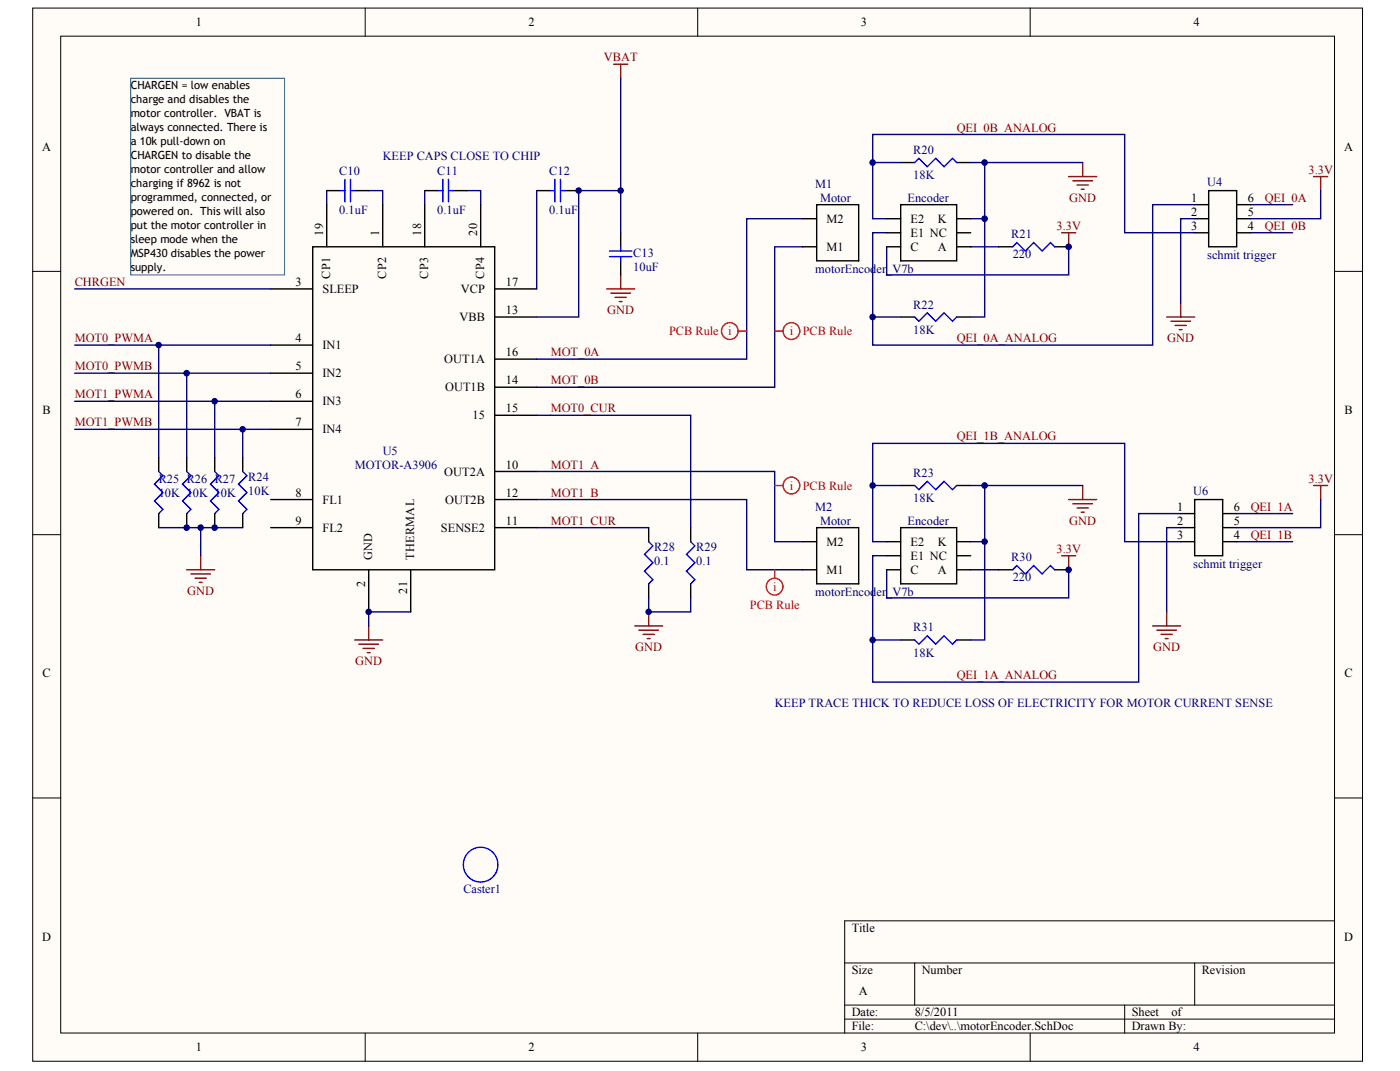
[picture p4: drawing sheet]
<svg xmlns="http://www.w3.org/2000/svg" width="271mm" height="207mm" viewBox="0 0 271 207" stroke-linecap="round" stroke-linejoin="round" font-family="sans-serif">
<g fill="#fffcf8" stroke="#000" stroke-width=".19">
<path d="M6.3 1.6h257.4v203.6h-257.4z"/>
<path d="M11.7 7h246.6v192.7h-246.6z"/>
</g>
<g fill="none" stroke="#000" stroke-width=".19">
<path d="M70.7 1.6v5.4M135 1.6v5.4M199.4 1.6v5.4M6.3 52.5h5.4M258.3 52.5h5.4M6.3 103.4h5.4M258.3 103.4h5.4M6.3 154.3h5.4M258.3 154.3h5.4M258.3 178h-94.8v21.8M70.7 199.8v5.4M135 199.8v5.4"/>
<path d="M163.5 186.2h94.8M163.5 194.3h94.8M163.5 197.1h94.8M177 186.2v8.1M199.4 199.8v5.4M217.7 194.3v5.5M231.2 186.2v8.1"/>
</g>
<g fill="none" stroke="#000080" stroke-width=".27">
<path d="M120.1 15.1v29.9M63.2 36.9v2.7M71.4 36.9h2.7v2.7M82.2 36.9v2.7M90.3 36.9h2.7v2.7M103.9 36.9v19M120.1 36.9h-8.1v24.4h-8.1M168.9 31.4h5.4M187.8 31.4h2.8M209.5 31.4h-18.9v10.9h-2.8M231.2 39.6h-8.1v27.1h-54.2v-21.7h2.7M242 39.6h8.2"/>
<path d="M255.6 36.9v5.4h-13.6M14.5 55.9h37.9M155.3 47.7h-5.4v27.2h-46M155.3 42.3h-10.8v27.1h-40.6M171.6 42.3h-2.7v-16.3h48.8v19h13.5M171.6 47.7v5.4h35.2v-5.4M187.8 47.7h5.5M190.6 42.3v19h-2.8M231.2 42.3h-2.7v16.3M242 45h8.2M14.5 66.7h37.9M14.5 72.2h37.9"/>
<path d="M14.5 77.6h37.9M30.7 66.7v21.7M36.1 72.2v16.2M41.5 77.6v10.8M168.9 61.3h5.4M14.5 83h37.9M47 83v5.4M103.9 91.2h46v13.5h5.4M103.9 96.6h40.6v13.6h10.8M103.9 80.3h29.8v21.7M168.9 93.9h5.4M187.8 93.9h21.7"/>
<path d="M190.6 93.9v29.8h-2.8M228.5 99.3h-8.1v32.6h-51.5v-24.4h2.7M239.3 99.3h10.9M255.6 96.6v5.4h-16.3M30.7 102h16.3M38.8 102v5.5M79.5 118.3h-8.1v2.7M103.9 102h21.6M125.5 115.6v2.7h8.2v-2.7M171.6 104.7h-2.7v-19h48.8v19h10.8M171.6 110.2v5.4h35.2v-5.4M187.8 110.2h5.5"/>
<path d="M187.8 104.7h2.8M228.5 102h-2.7v16.3M239.3 104.7h10.9M168.9 123.7h5.4"/>
</g>
<g fill="none" stroke="#800000" stroke-width=".27">
<path d="M118.8 12.4h2.7M120.1 12.4v2.7M206.8 34.1h5.4M207.6 35h3.8M208.4 35.8h2.2M209.3 36.6h.5M209.5 31.4v2.7M254.2 34.1h2.7M255.6 34.1v2.8M117.4 55.9h5.4M118.2 56.7h3.8M119 57.5h2.2"/>
<path d="M119.8 58.3h.6M120.1 53.1v2.8M205.5 45h2.7M206.8 45v2.7M228.5 58.6v2.7M225.8 61.3h5.4M226.6 62.1h3.8M227.4 62.9h2.2M228.2 63.7h.6M206.8 96.6h5.4M207.6 97.4h3.8M208.4 98.2h2.2"/>
<path d="M209.3 99h.5M209.5 93.9v2.7M254.2 93.9h2.7M255.6 93.9v2.7M36.1 110.2h5.4M36.9 111h3.8M37.8 111.8h2.1M38.6 112.6h.5M38.8 107.5v2.7M125.5 118.3v2.7M205.5 107.5h2.7M206.8 107.5v2.7"/>
<path d="M225.8 118.3v2.7M68.6 123.7h5.5M69.5 124.6h3.7M70.3 125.4h2.1M71.1 126.2h.5M71.4 121v2.7M122.8 121h5.4M123.6 121.8h3.8M124.5 122.7h2.1M125.3 123.5h.5M223.1 121h5.4M223.9 121.8h3.8"/>
<path d="M224.7 122.7h2.2M225.5 123.5h.5"/>
</g>
<g fill="none" stroke="#000" stroke-width=".27">
<path d="M63.2 39.6v8.1M63.2 36.9h2.7M68.6 36.9h2.8M74.1 39.6v8.1M82.2 39.6v8.1M82.2 36.9h2.7M87.6 36.9h2.7M93 39.6v8.1M103.9 36.9h2.7M109.3 36.9h2.7M158 39.6h8.2v10.8h-8.2zM174.3 39.6h10.8v10.8h-10.8z"/>
<path d="M174.3 31.4h2.7M185.1 31.4h2.7M231.2 39.6h2.7M233.9 36.9h5.4v10.8h-5.4zM239.3 39.6h2.7M52.4 55.9h8.1M60.5 47.7h35.2v62.5h-35.2zM95.7 55.9h8.2M120.1 45v2.7M120.1 50.4v2.7M155.3 47.7h2.7M155.3 42.3h2.7"/>
<path d="M171.6 47.7h2.7M171.6 42.3h2.7M171.6 45h2.7M185.1 47.7h2.7M185.1 42.3h2.7M185.1 45h2.7M193.3 47.7h2.7M204.1 47.7h2.7M231.2 42.3h2.7M231.2 45h2.7M239.3 42.3h2.7M239.3 45h2.7"/>
<path d="M52.4 66.7h8.1M52.4 72.2h8.1M52.4 77.6h8.1M95.7 74.9h8.2M95.7 69.4h8.2M95.7 61.3h8.2M174.3 61.3h2.7M185.1 61.3h2.7M30.7 88.4v2.8M30.7 99.3v2.7M36.1 88.4v2.8M36.1 99.3v2.7"/>
<path d="M41.5 88.4v2.8M41.5 99.3v2.7M47 88.4v2.8M47 99.3v2.7M52.4 83h8.1M52.4 96.6h8.1M95.7 96.6h8.2M95.7 91.2h8.2M95.7 80.3h8.2M174.3 93.9h2.7M185.1 93.9h2.7M228.5 99.3h2.7"/>
<path d="M231.2 96.6h5.4v10.9h-5.4zM236.6 99.3h2.7M52.4 102h8.1M71.4 110.2v8.1M79.5 110.2v8.1M95.7 102h8.2M125.5 102v2.7M125.5 112.9v2.7M133.7 102v2.7M133.7 112.9v2.7M155.3 110.2h2.7M155.3 104.7h2.7"/>
<path d="M158 102h8.2v10.9h-8.2zM171.6 110.2h2.7M171.6 104.7h2.7M171.6 107.5h2.7M174.3 102h10.8v10.9h-10.8zM185.1 110.2h2.7M185.1 104.7h2.7M185.1 107.5h2.7M193.3 110.2h2.7M204.1 110.2h2.7M228.5 102h2.7M228.5 104.7h2.7"/>
<path d="M236.6 102h2.7M236.6 104.7h2.7M174.3 123.7h2.7M185.1 123.7h2.7"/>
</g>
<g fill="none" stroke="#00f" stroke-width=".27">
<path d="M65.9 36.9h.8M66.7 34.7v4.3M67.8 34.7v4.3M67.8 36.9h.8M84.9 36.9h.8M85.7 34.7v4.3M86.8 36.9h.8M86.8 34.7v4.3M106.6 36.9h.8M107.4 34.7v4.3M108.5 36.9h.8M108.5 34.7v4.3"/>
<path d="M177 31.4l.8-.8 1.7 1.6 1.6-1.6 1.6 1.6 1.6-1.6 .8 .8M118 48.5h4.3M118 49.6h4.3M120.1 47.7v.8M120.1 49.6v.8M196 47.7l.8-.8 1.6 1.6 1.6-1.6 1.7 1.6 1.6-1.6 .8 .8M177 61.3l.8 .8 1.7-1.6 1.6 1.6 1.6-1.6 1.6 1.6 .8-.8M30.7 91.2l.8 .8-1.6 1.6 1.6 1.6-1.6 1.7 1.6 1.6-.8 .8M36.1 91.2l.8 .8-1.6 1.6 1.6 1.6-1.6 1.7 1.6 1.6-.8 .8M41.5 91.2l.9 .8-1.7 1.6 1.7 1.6-1.7 1.7 1.7 1.6-.9 .8M47 91.2l.8 .8-1.6 1.6 1.6 1.6-1.6 1.7 1.6 1.6-.8 .8M177 93.9l.8 .8 1.7-1.6 1.6 1.6 1.6-1.6 1.6 1.6 .8-.8"/>
<path d="M125.5 104.7l.8 .9-1.6 1.6 1.6 1.6-1.6 1.6 1.6 1.7-.8 .8M133.7 104.7l.8 .9-1.6 1.6 1.6 1.6-1.6 1.6 1.6 1.7-.8 .8M196 110.2l.8-.8 1.6 1.6 1.6-1.6 1.7 1.6 1.6-1.6 .8 .8M177 123.7l.8 .9 1.7-1.7 1.6 1.7 1.6-1.7 1.6 1.7 .8-.9M95.9 168.8a3.4 3.4 0 0 0-2.8-5 3.4 3.4 0 0 0-3.2 4.7 3.4 3.4 0 0 0 5.6 .9l.4-.6"/>
</g>
<g fill="none" stroke="#f00" stroke-width=".27">
<path d="M142.9 64h1.6M149.9 64h1.6M149.9 93.9h1.6M149.9 110.2v1.6"/>
<circle cx="141.2" cy="64" r="1.62"/>
<circle cx="153.1" cy="64" r="1.62"/>
<circle cx="153.1" cy="93.9" r="1.62"/>
<circle cx="149.9" cy="113.4" r="1.62"/>
</g>
<path d="M25.3 15.1h29.8v38h-29.8z" fill="none" stroke="#0075ad" stroke-width=".19"/>
<g fill="#000080" stroke="#000080" stroke-width=".19">
<circle cx="30.7" cy="66.7" r=".53"/>
<circle cx="36.1" cy="102" r=".54"/>
<circle cx="36.1" cy="72.2" r=".54"/>
<circle cx="38.8" cy="102" r=".54"/>
<circle cx="41.5" cy="102" r=".54"/>
<circle cx="41.5" cy="77.6" r=".54"/>
<circle cx="47" cy="83" r=".53"/>
<circle cx="71.3" cy="118.3" r=".53"/>
<circle cx="112" cy="36.8" r=".53"/>
<circle cx="120.1" cy="36.8" r=".53"/>
<circle cx="125.5" cy="118.3" r=".53"/>
<circle cx="168.9" cy="123.7" r=".54"/>
<circle cx="168.9" cy="93.9" r=".54"/>
<circle cx="168.9" cy="61.3" r=".54"/>
<circle cx="168.9" cy="31.4" r=".54"/>
<circle cx="190.5" cy="104.7" r=".53"/>
<circle cx="190.5" cy="93.9" r=".54"/>
<circle cx="190.5" cy="42.3" r=".54"/>
<circle cx="190.5" cy="31.4" r=".54"/>
<circle cx="206.8" cy="110.2" r=".54"/>
<circle cx="206.8" cy="47.7" r=".54"/>
</g>
<g font-size="2.4">
<text x="37.9" y="5.1">1</text>
<text x="102.3" y="5.1">2</text>
<text x="166.6" y="5.1">3</text>
<text x="231" y="5.1">4</text>
<text x="8.2" y="29.1">A</text>
<text x="260.1" y="29.1">A</text>
<text x="230.5" y="39">1</text>
<text x="230.5" y="41.7">2</text>
<text x="241.5" y="41.7">5</text>
<text x="241.5" y="39">6</text>
<text x="62.5" y="45.5" transform="rotate(-90 62.5 45.5)">19</text>
<text x="73.3" y="45.5" transform="rotate(-90 73.3 45.5)">1</text>
<text x="81.5" y="45.5" transform="rotate(-90 81.5 45.5)">18</text>
<text x="92.3" y="45.5" transform="rotate(-90 92.3 45.5)">20</text>
<text x="159.9" y="43.1">M2</text>
<text x="176.2" y="45.8">E1 NC</text>
<text x="176.2" y="43.1">E2</text>
<text x="181.5" y="43.1">K</text>
<text x="230.5" y="44.4">3</text>
<text x="241.5" y="44.4">4</text>
<text x="63.9" y="53.9" transform="rotate(-90 63.9 53.9)">CP1</text>
<text x="74.7" y="53.9" transform="rotate(-90 74.7 53.9)">CP2</text>
<text x="82.8" y="53.9" transform="rotate(-90 82.8 53.9)">CP3</text>
<text x="93.7" y="53.9" transform="rotate(-90 93.7 53.9)">CP4</text>
<text x="159.9" y="48.5">M1</text>
<text x="176.2" y="48.5">C</text>
<text x="181.5" y="48.5">A</text>
<text x="57.2" y="55.3">3</text>
<text x="62.4" y="56.7">SLEEP</text>
<text x="89.2" y="56.7">VCP</text>
<text x="97.9" y="55.3">17</text>
<text x="88.9" y="62.1">VBB</text>
<text x="97.9" y="60.7">13</text>
<text x="57.2" y="66.2">4</text>
<text x="57.2" y="71.6">5</text>
<text x="62.4" y="67.5">IN1</text>
<text x="86" y="70.2">OUT1A</text>
<text x="97.9" y="68.9">16</text>
<text x="57.2" y="77">6</text>
<text x="62.4" y="73">IN2</text>
<text x="86.1" y="75.7">OUT1B</text>
<text x="97.9" y="74.3">14</text>
<text x="8.3" y="80">B</text>
<text x="57.2" y="82.5">7</text>
<text x="62.4" y="78.4">IN3</text>
<text x="62.4" y="83.8">IN4</text>
<text x="91.4" y="81.1">15</text>
<text x="97.9" y="79.7">15</text>
<text x="260.2" y="80">B</text>
<text x="86" y="92">OUT2A</text>
<text x="97.9" y="90.6">10</text>
<text x="57.2" y="96">8</text>
<text x="57.2" y="101.5">9</text>
<text x="62.4" y="97.4">FL1</text>
<text x="86.1" y="97.4">OUT2B</text>
<text x="97.9" y="101.5">11</text>
<text x="97.9" y="96">12</text>
<text x="227.8" y="98.7">1</text>
<text x="227.8" y="101.5">2</text>
<text x="238.8" y="101.5">5</text>
<text x="238.8" y="98.7">6</text>
<text x="62.4" y="102.8">FL2</text>
<text x="85.3" y="102.8">SENSE2</text>
<text x="159.9" y="105.5">M2</text>
<text x="176.2" y="105.5">E2</text>
<text x="181.5" y="105.5">K</text>
<text x="227.8" y="104.2">3</text>
<text x="238.8" y="104.2">4</text>
<text x="70.6" y="113.6" transform="rotate(-90 70.6 113.6)">2</text>
<text x="72" y="108.3" transform="rotate(-90 72 108.3)">GND</text>
<text x="80.1" y="108.3" transform="rotate(-90 80.1 108.3)">THERMAL</text>
<text x="159.9" y="111">M1</text>
<text x="176.2" y="111">C</text>
<text x="176.2" y="108.2">E1 NC</text>
<text x="181.5" y="111">A</text>
<text x="78.8" y="114.8" transform="rotate(-90 78.8 114.8)">21</text>
<text x="8.3" y="130.9">C</text>
<text x="260.2" y="130.9">C</text>
<text x="8.2" y="181.9">D</text>
<text x="164.8" y="180.2">Title</text>
<text x="260.1" y="181.9">D</text>
<text x="164.8" y="188.3">Size</text>
<text x="178.4" y="188.3">Number</text>
<text x="232.6" y="188.3">Revision</text>
<text x="164.8" y="196.5">Date:</text>
<text x="166.2" y="192.4">A</text>
<text x="177" y="196.5">8/5/2011</text>
<text x="219" y="196.5">Sheet</text>
<text x="226.7" y="196.5">of</text>
<text x="37.9" y="203.3">1</text>
<text x="102.3" y="203.3">2</text>
<text x="164.8" y="199.2">File:</text>
<text x="166.6" y="203.3">3</text>
<text x="177" y="199.2">C:\dev\..\motorEncoder.SchDoc</text>
<text x="219" y="199.2">Drawn By:</text>
<text x="231" y="203.3">4</text>
</g>
<g font-size="2.4" fill="#800000">
<text x="116.9" y="11.9">VBAT</text>
<text x="185.1" y="25.4">QEI_0B_ANALOG</text>
<text x="253.2" y="33.6">3.3V</text>
<text x="206.9" y="39">GND</text>
<text x="244.7" y="39">QEI_0A</text>
<text x="204.5" y="44.4">3.3V</text>
<text x="244.7" y="44.4">QEI_0B</text>
<text x="14.5" y="55.3">CHRGEN</text>
<text x="117.5" y="60.7">GND</text>
<text x="14.5" y="66.2">MOT0_PWMA</text>
<text x="14.5" y="71.6">MOT0_PWMB</text>
<text x="106.6" y="68.9">MOT_0A</text>
<text x="185.1" y="66.2">QEI_0A_ANALOG</text>
<text x="225.9" y="66.1">GND</text>
<text x="14.5" y="77">MOT1_PWMA</text>
<text x="106.6" y="74.3">MOT_0B</text>
<text x="14.5" y="82.5">MOT1_PWMB</text>
<text x="106.6" y="79.7">MOT0_CUR</text>
<text x="185.1" y="85.2">QEI_1B_ANALOG</text>
<text x="106.6" y="90.6">MOT1_A</text>
<text x="253.2" y="93.3">3.3V</text>
<text x="106.6" y="101.5">MOT1_CUR</text>
<text x="106.6" y="96">MOT1_B</text>
<text x="206.9" y="101.4">GND</text>
<text x="242" y="98.7">QEI_1A</text>
<text x="204.5" y="106.9">3.3V</text>
<text x="242" y="104.2">QEI_1B</text>
<text x="36.2" y="115">GND</text>
<text x="122.9" y="125.9">GND</text>
<text x="223.2" y="125.9">GND</text>
<text x="68.8" y="128.6">GND</text>
<text x="185.1" y="131.3">QEI_1A_ANALOG</text>
</g>
<g font-size="2.4" fill="#000080">
<text x="176.7" y="29.8">R20</text>
<text x="65.7" y="33.9">C10</text>
<text x="74.1" y="30.9">KEEP CAPS CLOSE TO CHIP</text>
<text x="84.6" y="33.9">C11</text>
<text x="106.3" y="33.9">C12</text>
<text x="176.7" y="34.7">18K</text>
<text x="65.7" y="41.5">0.1uF</text>
<text x="84.6" y="41.5">0.1uF</text>
<text x="106.3" y="41.5">0.1uF</text>
<text x="157.8" y="36.3">M1</text>
<text x="158.7" y="39">Motor</text>
<text x="175.6" y="39">Encoder</text>
<text x="233.6" y="36">U4</text>
<text x="195.7" y="46.1">R21</text>
<text x="122.6" y="52.3">10uF</text>
<text x="122.6" y="49.6">C13</text>
<text x="157.8" y="52.9">motorEncoder_V7b</text>
<text x="196" y="49.9">220</text>
<text x="233.6" y="50.1">schmit trigger</text>
<text x="176.7" y="59.6">R22</text>
<text x="176.7" y="64.5">18K</text>
<text x="74.1" y="87.9">U5</text>
<text x="30.7" y="93.3">R25 R26 R27</text>
<text x="48.1" y="95.8">10K</text>
<text x="48.1" y="93">R24</text>
<text x="68.6" y="90.6">MOTOR-A3906</text>
<text x="176.7" y="92.2">R23</text>
<text x="230.9" y="95.8">U6</text>
<text x="30.7" y="96">10K 10K 10K</text>
<text x="157.8" y="98.7">M2</text>
<text x="158.7" y="101.5">Motor</text>
<text x="175.6" y="101.5">Encoder</text>
<text x="176.7" y="97.1">18K</text>
<text x="126.6" y="106.6">R28</text>
<text x="134.7" y="106.6">R29</text>
<text x="126.6" y="109.3">0.1</text>
<text x="134.7" y="109.3">0.1</text>
<text x="195.7" y="108.5">R30</text>
<text x="196" y="112.3">220</text>
<text x="230.9" y="109.9">schmit trigger</text>
<text x="157.8" y="115.3">motorEncoder_V7b</text>
<text x="176.7" y="122.1">R31</text>
<text x="176.7" y="127">18K</text>
<text x="149.9" y="136.8">KEEP TRACE THICK TO REDUCE LOSS OF ELECTRICITY FOR MOTOR CURRENT SENSE</text>
<text x="89.7" y="172.7">Caster1</text>
</g>
<g font-size="2.4" fill="#f00">
<text x="129.5" y="64.8">PCB Rule</text>
<text x="140.9" y="64.8">i</text>
<text x="152.8" y="64.8">i</text>
<text x="155.3" y="64.8">PCB Rule</text>
<text x="152.8" y="94.7">i</text>
<text x="155.3" y="94.6">PCB Rule</text>
<text x="145.1" y="117.7">PCB Rule</text>
<text x="149.6" y="114.2">i</text>
</g>
<g font-size="2.2">
<text x="25.3" y="17.2">CHARGEN = low enables</text>
<text x="25.3" y="19.9">charge and disables the</text>
<text x="25.3" y="22.6">motor controller. VBAT is</text>
<text x="25.3" y="25.3">always connected. There is</text>
<text x="25.3" y="28">a 10k pull-down on</text>
<text x="25.3" y="30.8">CHARGEN to disable the</text>
<text x="25.3" y="33.5">motor controller and allow</text>
<text x="25.3" y="36.2">charging if 8962 is not</text>
<text x="25.3" y="38.9">programmed, connected, or</text>
<text x="25.3" y="41.6">powered on. This will also</text>
<text x="25.3" y="44.3">put the motor controller in</text>
<text x="25.3" y="47">sleep mode when the</text>
<text x="25.3" y="49.8">MSP430 disables the power</text>
<text x="25.3" y="52.5">supply.</text>
</g>
</svg>
